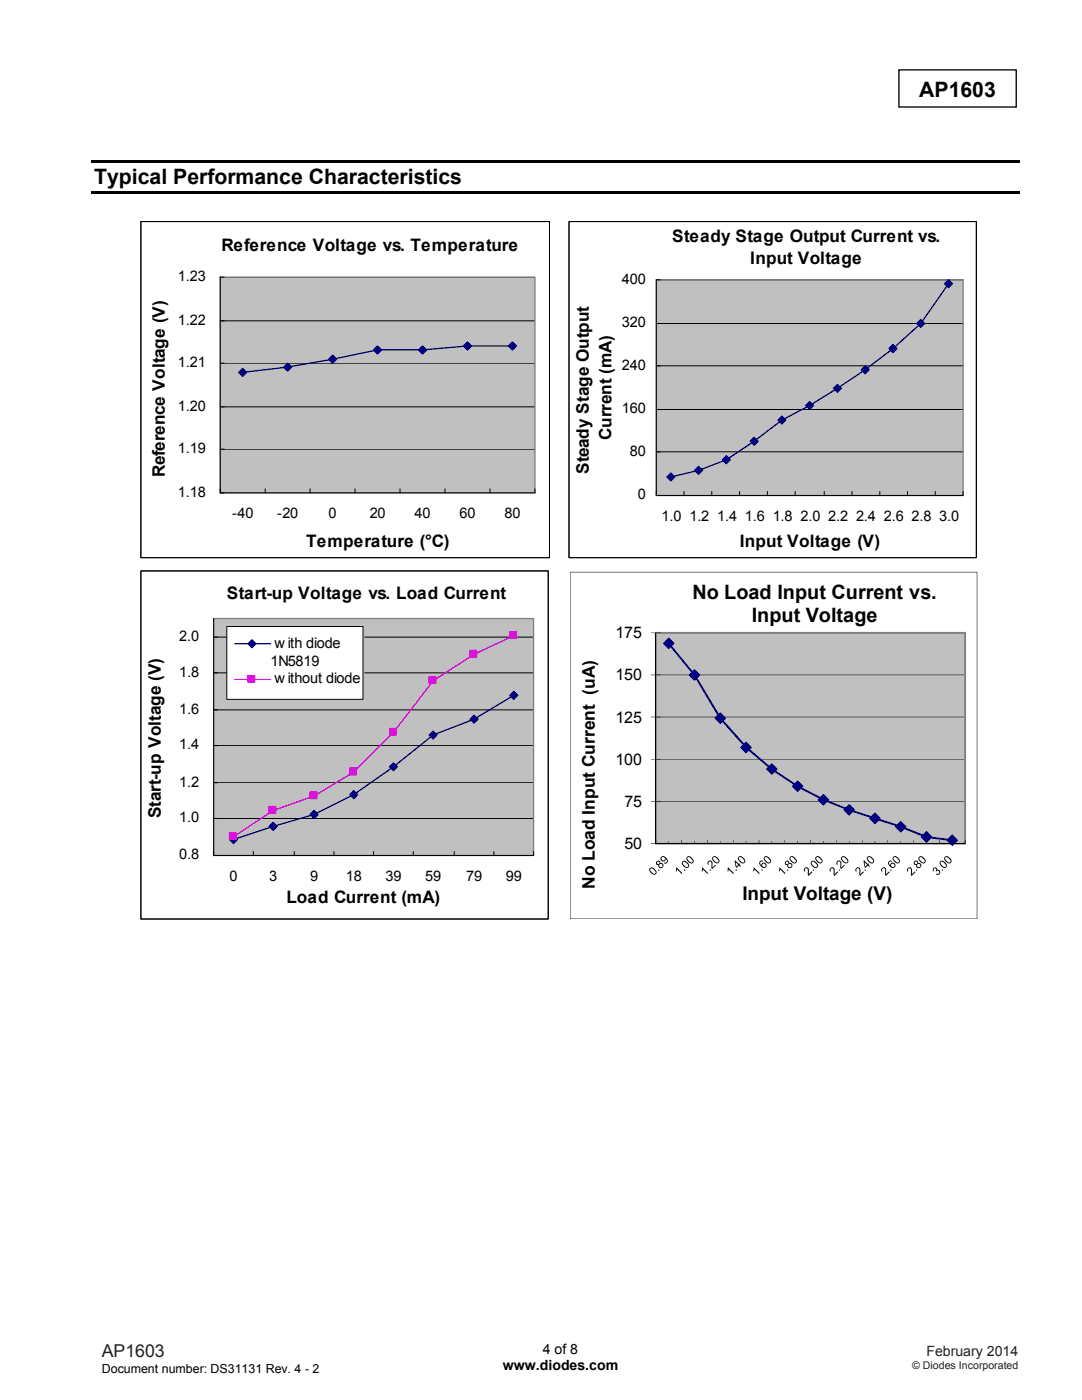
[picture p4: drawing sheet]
<svg xmlns="http://www.w3.org/2000/svg" width="216mm" height="279mm" viewBox="0 0 216 279" stroke-linecap="round" stroke-linejoin="round" font-family="sans-serif">
<path d="M179.4 13.9h23.4v7.5h-23.4z" fill="none" stroke="#000" stroke-width=".26"/>
<path d="M18.3 32h185.2v.5h-185.2zM18.3 38.1h185.2v.5h-185.2z" fill="#000"/>
<path d="M28.1 44.2h81.5v67.1h-81.5z" fill-rule="evenodd" fill="#fff" stroke="#000" stroke-width=".2"/>
<path d="M43.9 55.3h62.8v43.1h-62.8z" fill="#c0c0c0"/>
<g fill="none" stroke="#000" stroke-width=".2">
<path d="M28.1 44.2h81.5v67.1h-81.5zM106.7 55.3h-62.8v43.1h.8M106.7 72.5h-62.8M106.7 64h-62.8M43.9 97.6v.8h62.8v-.8M52.9 97.6v.8M61.9 97.6v.8M70.8 97.6v.8M79.8 97.6v.8M88.8 97.6v.8M97.8 97.6v.8M106.7 89.6h-62.8"/>
<path d="M106.7 81.2h-62.8"/>
</g>
<path d="M43.9 55.3h62.8v43.1h-62.8z" fill="none" stroke="#808080" stroke-width=".26"/>
<path d="M102.3 69h-9l-9 .8h-9l-8.9 1.9-9 1.6-9 1" fill="none" stroke="#000080" stroke-width=".26"/>
<g fill="#000080" stroke="#000080" stroke-width=".26">
<path d="M47.6 74.3l.8-.8 .8 .8-.8 .8z" fill-rule="evenodd"/>
<path d="M56.6 73.3l.8-.8 .8 .8-.8 .8z" fill-rule="evenodd"/>
<path d="M66.4 70.9l.8 .8-.8 .8-.8-.8z" fill-rule="evenodd"/>
<path d="M75.3 69l.8 .8-.8 .8-.8-.8z" fill-rule="evenodd"/>
<path d="M84.3 69l.8 .8-.8 .8-.8-.8z" fill-rule="evenodd"/>
<path d="M93.3 68.2l.8 .8-.8 .8-.8-.8z" fill-rule="evenodd"/>
<path d="M102.3 68.2l.7 .8-.7 .8-.8-.8z" fill-rule="evenodd"/>
</g>
<path d="M113.5 44.2h81.3v67.1h-81.3z" fill-rule="evenodd" fill="#fff" stroke="#000" stroke-width=".2"/>
<path d="M131 55.8h61.2v43.1h-61.2z" fill="#c0c0c0"/>
<g fill="none" stroke="#000" stroke-width=".2">
<path d="M113.5 44.2h81.3v67.1h-81.3zM192.2 55.8h-61.2v43.1h.7M192.2 73h-61.2M192.2 64.6h-61.2M131 98.1v.8h61.2v-.8M136.5 98.1v.8M142 98.1v.8M147.6 98.1v.8M153.1 98.1v.8M158.7 98.1v.8M164.5 98.1v.8M170 98.1v.8"/>
<path d="M175.6 98.1v.8M181.1 98.1v.8M186.6 98.1v.8M192.2 90.2h-61.2M192.2 81.7h-61.2"/>
</g>
<path d="M131 55.8h61.2v43.1h-61.2z" fill="none" stroke="#808080" stroke-width=".26"/>
<path d="M189.3 56.6l-5.6 8a113.1 113.1 0 0 1-27.7 19.2l-5.5 4.3-5.6 3.7-5.5 2.1-5.5 1.3" fill="none" stroke="#000080" stroke-width=".26"/>
<g fill="#000080" stroke="#000080" stroke-width=".26">
<path d="M133.1 95.2l.8-.8 .7 .8-.7 .8z" fill-rule="evenodd"/>
<path d="M139.4 93.1l.8 .8-.8 .8-.8-.8z" fill-rule="evenodd"/>
<path d="M144.9 91l.8 .8-.8 .7-.8-.7z" fill-rule="evenodd"/>
<path d="M150.5 87.3l.8 .8-.8 .8-.8-.8z" fill-rule="evenodd"/>
<path d="M156 83l.8 .8-.8 .8-.8-.8z" fill-rule="evenodd"/>
<path d="M160.8 80.9l.8-.8 .7 .8-.7 .8z" fill-rule="evenodd"/>
<path d="M166.3 77.5l.8-.8 .8 .8-.8 .8z" fill-rule="evenodd"/>
<path d="M172.6 73l.8 .8-.8 .8-.7-.8z" fill-rule="evenodd"/>
<path d="M178.2 68.8l.8 .8-.8 .8-.8-.8z" fill-rule="evenodd"/>
<path d="M183.7 63.8l.8 .8-.8 .7-.8-.7z" fill-rule="evenodd"/>
<path d="M188.5 56.6l.8-.8 .8 .8-.8 .8z" fill-rule="evenodd"/>
</g>
<path d="M28.1 113.9h81.3v69.5h-81.3z" fill-rule="evenodd" fill="#fff" stroke="#000" stroke-width=".2"/>
<path d="M42.6 123.4h63.9v47.3h-63.9z" fill="#c0c0c0"/>
<g fill="none" stroke="#000" stroke-width=".2">
<path d="M42.6 123.4v47.3h.8M42.6 134.3h63.9M42.6 127.1h63.9M106.5 156.2h-63.9M106.5 148.8h-63.9M106.5 141.7h-63.9M42.6 169.9v.8h63.9v-.8M50.5 169.9v.8M58.7 169.9v.8M66.6 169.9v.8M74.5 169.9v.8M82.5 169.9v.8"/>
<path d="M90.6 169.9v.8M98.6 169.9v.8M106.5 163.3h-63.9"/>
</g>
<path d="M42.6 123.4h63.9v47.3h-63.9z" fill="none" stroke="#808080" stroke-width=".26"/>
<path d="M102.5 138.8l-7.9 4.7-8.2 3.2-7.9 6.3-7.9 5.6-7.9 3.9-8.2 2.4-7.9 2.7" fill="none" stroke="#000080" stroke-width=".26"/>
<path d="M102.5 126.9l-7.9 3.7-8.2 5.3-7.9 10.3-7.9 7.9-7.9 4.8-8.2 2.9-7.9 5.2" fill="none" stroke="#f0f" stroke-width=".26"/>
<g fill="#000080" stroke="#000080" stroke-width=".26">
<path d="M45.8 167.6l.8-.8 .8 .8-.8 .8z" fill-rule="evenodd"/>
<path d="M54.5 164.1l.8 .8-.8 .8-.8-.8z" fill-rule="evenodd"/>
<path d="M62.7 161.8l.8 .7-.8 .8-.8-.8z" fill-rule="evenodd"/>
<path d="M70.6 157.8l.8 .8-.8 .8-.8-.8z" fill-rule="evenodd"/>
<path d="M78.5 152.3l.8 .7-.8 .8-.8-.8z" fill-rule="evenodd"/>
<path d="M86.4 145.9l.8 .8-.8 .8-.8-.8z" fill-rule="evenodd"/>
<path d="M94.6 142.7l.8 .8-.8 .8-.8-.8z" fill-rule="evenodd"/>
<path d="M102.5 138l.8 .8-.8 .8-.8-.8z" fill-rule="evenodd"/>
</g>
<g fill="#f0f" stroke="#f0f" stroke-width=".26">
<path d="M45.8 166.2h1.3v1.4h-1.3z" fill-rule="evenodd"/>
<path d="M53.7 161h1.3v1.3h-1.3z" fill-rule="evenodd"/>
<path d="M61.9 158.1h1.3v1.3h-1.3z" fill-rule="evenodd"/>
<path d="M69.8 153.3h1.3v1.3h-1.3z" fill-rule="evenodd"/>
<path d="M77.7 145.4h1.3v1.3h-1.3z" fill-rule="evenodd"/>
<path d="M85.6 135.1h1.4v1.3h-1.4z" fill-rule="evenodd"/>
<path d="M93.8 129.8h1.3v1.3h-1.3z" fill-rule="evenodd"/>
<path d="M101.7 126.1h1.3v1.3h-1.3z" fill-rule="evenodd"/>
</g>
<path d="M45.3 125h27.1v14.6h-27.1z" fill-rule="evenodd" fill="#fff" stroke="#000" stroke-width=".2"/>
<path d="M46.8 128.5h7.2" fill="none" stroke="#000080" stroke-width=".26"/>
<path d="M50.3 127.7l.8 .8-.8 .8-.8-.8z" fill-rule="evenodd" fill="#000080" stroke="#000080" stroke-width=".26"/>
<path d="M46.8 135.6h7.2" fill="none" stroke="#f0f" stroke-width=".26"/>
<path d="M49.5 134.8h1.3v1.3h-1.3z" fill-rule="evenodd" fill="#f0f" stroke="#f0f" stroke-width=".26"/>
<path d="M28.1 113.9h81.3v69.5h-81.3z" fill="none" stroke="#000" stroke-width=".2"/>
<path d="M113.8 114.2h81.2v69.2h-81.2z" fill="#fff"/>
<path d="M130.9 126.3h61.7v42.1h-61.7z" fill="#c0c0c0"/>
<path d="M130.9 159.9h61.7v.1h-61.7zM130.9 151.5l61.7 .1zM130.9 143h61.7v.2h-61.7zM130.9 134.6h61.7v.1h-61.7zM130.9 126.3h61.7z" fill="#000"/>
<path d="M130.7 126.2h62v42.3h-62zM130.9 126.5l.2-.2v42.1l-.2-.2h61.7l-.2 .2v-42.1l.2 .2z" fill="#808080"/>
<path d="M130.9 126.3v42.1h61.7" fill="none" stroke="#000" stroke-width=".2"/>
<g fill="#000">
<path d="M129.9 168.3h1.9v.1h-1.9zM129.9 159.9h1.9v.1h-1.9zM129.9 151.5l1.9 .1zM129.9 143h1.9v.2h-1.9zM129.9 134.6h1.9v.1h-1.9zM129.9 126.3h1.9z"/>
<path d="M133.4 167.9l.1 .5zM138.5 167.9h.1v.5h-.1zM143.7 167.9l.1 .5zM148.8 167.9h.1v.5h-.1zM153.9 167.9l.1 .5zM159.1 167.9h.1v.5h-.1zM164.3 167.9h.1v.5h-.1zM169.4 167.9l.1 .5zM174.5 167.9h.1v.5h-.1zM179.7 167.9l.1 .5zM184.8 167.9h.1v.5h-.1zM190 167.9l.1 .5zM192.5 167.9l.1 .5zM130.8 167.7h.1v.7h-.1zM135.9 167.7h.1v.7h-.1zM141.1 167.7h.1v.7h-.1zM146.3 167.7v.7zM151.4 167.7h.1v.7h-.1zM156.5 167.7l.1 .7zM161.7 167.7h.1v.7h-.1zM166.8 167.7l.1 .7zM172 167.7l.1 .7zM177.1 167.7l.1 .7zM182.3 167.7l.1 .7zM187.4 167.7h.1v.7h-.1zM192.5 167.7l.1 .7z"/>
</g>
<g fill="#000080">
<path d="M133.3 128.2l.3 .1 5.1 6.3 5.2 8.6a54.2 54.2 0 0 0 25.6 18.3l10.3 3.3 5.1 2.1 5.2 .6 .1 .2-.2 .2-5.2-.7-5.1-2-5.2-1.7a59.7 59.7 0 0 1-25.8-14.2l-5.1-5.8-5.2-8.7-5.1-6.3z"/>
<path d="M132.4 128.4l1-1 1 1-1 1z"/>
<path d="M138.6 133.7l1 1-1 1-1-1z"/>
<path d="M142.7 143.3l1-1 1 1-1 1z"/>
<path d="M148.9 148.2l1 1-1 1-1-1z"/>
<path d="M153 153.5l1-1 1 1-1 1z"/>
<path d="M158.2 156.9l1-1 1 1-1 1z"/>
<path d="M164.3 158.6l1 1-1 1-1-1z"/>
<path d="M168.4 161.6l1-1 1.1 1-1.1 1z"/>
<path d="M173.6 163.3l1-1 1 1-1 1z"/>
<path d="M178.7 165l1-1 1 1-1 1z"/>
<path d="M183.9 167l1-1 1 1-1 1z"/>
<path d="M189 167.7l1-1 1 1-1 1z"/>
<path d="M133.3 127.3h.2l1.1 1.1-1.2 1.1-1.1-1.1zM132.5 128.3l1 1h-.2l1-1v.2l-1-1h.2l-1 1z"/>
<path d="M137.5 134.6l1.1-1 1.1 1.1-1.1 1.2-1.1-1.1zM137.7 134.6l1 1h-.2l1-1v.2l-1-1h.2l-1 1z"/>
<path d="M142.6 143.2l1.1-1 1.2 1.1-1.2 1.2-1.1-1.1zM142.8 143.2l1 1h-.2l1-1v.2l-1-1h.2l-1 1z"/>
<path d="M148.8 148.1h.2l1 1.1-1.1 1.1-1.2-1.1zM148 149.1l1 1h-.2l1-1v.2l-1-1h.2l-1 1z"/>
<path d="M152.9 153.4l1.1-1.1 1.2 1.2-1.2 1.1-1.1-1zM153.1 153.4l1 1h-.2l1-1v.2l-1-1h.2l-1 1z"/>
<path d="M159 155.8h.3l1 1.1-1.1 1.2-1.2-1.2zM159 156h.3l-1 1v-.2l1 1h-.3l1.1-1v.2z"/>
<path d="M164.2 158.5h.2l1 1.1-1.1 1.2-1.2-1.2zM164.2 158.7h.2l-1 1v-.2l1 1h-.2l1-1v.2z"/>
<path d="M168.3 161.5l1.1-1 1.2 1.1-1.2 1.2-1.1-1.1zM169.3 160.7h.2l-.9 1v-.2l.9 1h-.2l1-1v.2z"/>
<path d="M174.5 162.2h.2l1 1.1-1.1 1.2-1.2-1.2zM174.5 162.4h.2l-1 1v-.2l1 1h-.2l1-1v.2z"/>
<path d="M178.6 164.9l1.1-1.1 1.2 1.2-1.2 1.1-1.1-1zM179.6 164.1h.2l-1 1v-.2l1 1h-.2l1-1v.2z"/>
<path d="M184.8 165.9h.2l1 1.1-1.1 1.2-1.2-1.2zM184 166.9l1 1h-.2l1-1v.2l-1-1h.2l-1 1z"/>
<path d="M188.9 167.6l1.1-1.1 1.2 1.2-1.2 1.1-1.1-1zM189.1 167.6l1 1h-.2l1-1v.2l-1-1h.2l-1 1z"/>
</g>
<g fill="#000">
<path d="M113.8 114.1h81.2v69.2l-81.2 .1zM113.8 114.2v69.1h81.2v-69.1z"/>
<path d="M129.7 173.2a.92 .92 0 0 1 1 .3 .92 .92 0 0 1 .2 .9 .97 .97 0 0 1-1.4-.9zM129.8 173.4a.85 .85 0 0 0 .9 .9 .83 .83 0 0 0-.9-.9zM131.3 173.7l.2-.2 .1 .2-.1 .1zM131 171.9a.39 .39 0 0 1 .6-.1 .39 .39 0 0 1 .1 .5 .49 .49 0 0 1 .7 .4 .49 .49 0 0 1-.5 .5 .49 .49 0 0 1-.5-.6 .4 .4 0 0 1-.5-.2 .4 .4 0 0 1 .1-.5zM131.1 172.2a.26 .26 0 0 0 .5 0 .26 .26 0 0 0-.5 0zM131.5 172.7a.35 .35 0 0 0 .7 0 .35 .35 0 0 0-.7 0zM131.9 171a.89 .89 0 0 1 1 .2 .89 .89 0 0 1 .2 1l-.5 .1h-.1l.1-.2a.39 .39 0 0 0 .5-.3 .39 .39 0 0 0-.3-.4 .53 .53 0 0 1-.7 .5 .53 .53 0 0 1-.2-.9zM132 171.4a.35 .35 0 0 0 .7 0 .35 .35 0 0 0-.7 0z"/>
<path d="M134.9 173.2l.1-.1 1.2 1.2-.2 .1-.9-.9-.1 .4-.1-.1zM136.4 173.7l.2-.2 .2 .2-.2 .1zM136.2 171.9a.91 .91 0 0 1 1 .2 .91 .91 0 0 1 .2 1 .92 .92 0 0 1-1-.2 .92 .92 0 0 1-.2-1zM136.3 172a.85 .85 0 0 0 .9 1 .85 .85 0 0 0-.9-1zM137.1 171a.9 .9 0 0 1 1 .2 .9 .9 0 0 1 .2 1 .92 .92 0 0 1-1-.2 .92 .92 0 0 1-.2-1zM137.2 171.1a.85 .85 0 0 0 1 1 .85 .85 0 0 0-1-1z"/>
<path d="M140 173.2l.1-.1 1.2 1.2-.1 .1-.9-.9-.2 .4-.1-.1zM141.6 173.7l.2-.2 .1 .2-.1 .1zM141.3 171.9a.58 .58 0 0 1 .8 0 .58 .58 0 0 1 .1 .8v.4l.5-.5 .2 .1-.8 .8-.2-.6a.64 .64 0 0 0-.3-1l-.2 .2 .1 .4-.2 .1-.1-.3zM142.2 171a.9 .9 0 0 1 1 .2 .9 .9 0 0 1 .2 1 .92 .92 0 0 1-1-.2 .92 .92 0 0 1-.2-1zM142.3 171.1a.85 .85 0 0 0 1 1 .85 .85 0 0 0-1-1z"/>
<path d="M145.2 173.2l.1-.1 1.2 1.2-.2 .1-.9-.9-.1 .4-.2-.1zM146.7 173.7l.2-.2 .2 .2-.2 .1zM146.6 171.8l.1-.1 .7 .7 .2-.1 .1 .1-.1 .2 .2 .2-.1 .2-.3-.3-.5 .5zM146.8 172.1l.1 .9 .4-.4zM147.4 171a.9 .9 0 0 1 1 .2 .9 .9 0 0 1 .2 1 .92 .92 0 0 1-1-.2 .92 .92 0 0 1-.2-1zM147.5 171.1a.83 .83 0 0 0 .9 1 .85 .85 0 0 0-.9-1z"/>
<path d="M150.3 173.2l.1-.1 1.2 1.2-.2 .1-.9-.9-.1 .4-.1-.1zM152 173.5l.2 .2-.2 .1-.1-.1zM151.6 171.9l.5-.1h.2l-.2 .2a.33 .33 0 0 0-.4 .1 .33 .33 0 0 0 .1 .5l.1 .1a.53 .53 0 0 1 .7-.4 .53 .53 0 0 1 .3 .8 .53 .53 0 0 1-.9 0l-.5-.6v-.4zM152.1 172.7a.35 .35 0 0 0 .7 0 .35 .35 0 0 0-.7 0zM152.5 171a.9 .9 0 0 1 1 .2 .9 .9 0 0 1 .2 1 .92 .92 0 0 1-1-.2 .92 .92 0 0 1-.2-1zM152.7 171.1a.83 .83 0 0 0 .9 1 .85 .85 0 0 0-.9-1z"/>
<path d="M155.5 173.2l.1-.1 1.1 1.2-.1 .1-.9-.9-.1 .4-.2-.1zM157.2 173.5l.2 .2-.2 .1-.2-.1zM156.8 171.9a.39 .39 0 0 1 .5-.1 .39 .39 0 0 1 .2 .5 .49 .49 0 0 1 .6 .4 .49 .49 0 0 1-.5 .5 .49 .49 0 0 1-.5-.6 .4 .4 0 0 1-.5-.2 .4 .4 0 0 1 .2-.5zM156.8 172.2a.26 .26 0 0 0 .5 0 .26 .26 0 0 0-.5 0zM157.3 172.7a.34 .34 0 0 0 .6 0 .34 .34 0 0 0-.6 0zM157.7 171a.9 .9 0 0 1 1 .2 .9 .9 0 0 1 .2 1 .92 .92 0 0 1-1-.2 .92 .92 0 0 1-.2-1zM157.8 171.1a.83 .83 0 0 0 .9 1 .88 .88 0 0 0-.9-1z"/>
<path d="M160.6 173.2a.58 .58 0 0 1 .7 .1 .58 .58 0 0 1 .1 .7v.5l.5-.6 .2 .2-.8 .7-.1-.3a.98 .98 0 0 0-.3-1.2l-.3 .2 .1 .3-.2 .2a.47 .47 0 0 1 .1-.8zM162.3 173.5l.2 .2-.2 .1-.1-.1zM161.9 171.9a.91 .91 0 0 1 1 .2 .91 .91 0 0 1 .2 1 .92 .92 0 0 1-1-.2 .92 .92 0 0 1-.2-1zM162 172a.83 .83 0 0 0 1 1 .85 .85 0 0 0-1-1zM162.8 171a.9 .9 0 0 1 1 .2 .9 .9 0 0 1 .2 1 .92 .92 0 0 1-1-.2 .92 .92 0 0 1-.2-1zM162.9 171.1a.83 .83 0 0 0 1 1 .88 .88 0 0 0-1-1z"/>
<path d="M165.7 173.2a.58 .58 0 0 1 .8 .1 .58 .58 0 0 1 0 .7v.5l.6-.6 .1 .2-.7 .7-.2-.3a.98 .98 0 0 0-.3-1.2l-.3 .2 .1 .3-.1 .2a.47 .47 0 0 1 0-.8zM167.5 173.5l.1 .2-.1 .1-.2-.1zM167 171.9a.58 .58 0 0 1 .8 0 .58 .58 0 0 1 .1 .8v.4l.5-.5 .2 .1-.8 .8-.1-.6a.63 .63 0 0 0-.4-1l-.2 .4 .1 .2-.2 .1-.1-.3zM168 171a.9 .9 0 0 1 1 .2 .9 .9 0 0 1 .1 1 .92 .92 0 0 1-.9-.2 .92 .92 0 0 1-.2-1zM168.1 171.1a.83 .83 0 0 0 .9 1 .88 .88 0 0 0-.9-1z"/>
<path d="M170.9 173.2a.58 .58 0 0 1 .7 .1 .58 .58 0 0 1 .1 .7v.5l.5-.6 .2 .2-.8 .7-.1-.3a.98 .98 0 0 0-.3-1.2l-.3 .2 .1 .3-.2 .2a.47 .47 0 0 1 .1-.8zM172.6 173.5l.2 .2-.2 .1-.1-.1zM172.3 171.8l.1-.1 .8 .7 .1-.1 .2 .1-.2 .2 .3 .2-.2 .2-.2-.3-.5 .5zM172.5 172.1l.2 .9 .3-.4zM173.1 171a.9 .9 0 0 1 1 .2 .9 .9 0 0 1 .2 1 .92 .92 0 0 1-1-.2 .92 .92 0 0 1-.2-1zM173.2 171.1a.83 .83 0 0 0 1 1 .88 .88 0 0 0-1-1z"/>
<path d="M176 173.2a.58 .58 0 0 1 .7 .1 .58 .58 0 0 1 .1 .7v.5l.6-.6 .1 .2-.7 .7-.2-.3a.98 .98 0 0 0-.3-1.2l-.3 .2 .1 .3-.1 .2a.47 .47 0 0 1 0-.8zM177.8 173.5l.1 .2-.1 .1-.2-.1zM177.4 171.9l.4-.1h.2l-.1 .2a.33 .33 0 0 0-.5 .1 .33 .33 0 0 0 .1 .5l.2 .1a.53 .53 0 0 1 .7-.4 .53 .53 0 0 1 .2 .8 .53 .53 0 0 1-.8 0l-.5-.6-.1-.4zM177.8 172.7a.35 .35 0 0 0 .7 0 .35 .35 0 0 0-.7 0zM178.2 171a.9 .9 0 0 1 1 .2 .9 .9 0 0 1 .2 1 .92 .92 0 0 1-.9-.2 .92 .92 0 0 1-.3-1zM178.4 171.1a.83 .83 0 0 0 .9 1 .88 .88 0 0 0-.9-1z"/>
<path d="M181.1 173.2a.58 .58 0 0 1 .8 .1 .58 .58 0 0 1 .1 .7v.5l.5-.6 .2 .2-.8 .7-.1-.3a.96 .96 0 0 0-.3-1.2l-.3 .2 .1 .3-.2 .2a.47 .47 0 0 1 0-.8zM182.9 173.5l.2 .2-.2 .1-.1-.1zM182.5 171.9a.39 .39 0 0 1 .5-.1 .39 .39 0 0 1 .2 .5 .49 .49 0 0 1 .6 .4 .49 .49 0 0 1-.5 .5 .49 .49 0 0 1-.4-.6 .4 .4 0 0 1-.5-.2 .4 .4 0 0 1 .1-.5zM182.5 172.2a.27 .27 0 0 0 .5 0 .27 .27 0 0 0-.5 0zM183 172.7a.35 .35 0 0 0 .7 0 .35 .35 0 0 0-.7 0zM183.4 171a.9 .9 0 0 1 1 .2 .9 .9 0 0 1 .2 1 .92 .92 0 0 1-1-.2 .92 .92 0 0 1-.2-1zM183.5 171.1a.83 .83 0 0 0 1 1 .88 .88 0 0 0-1-1z"/>
<path d="M186.3 173.3a.41 .41 0 0 1 .5-.2 .41 .41 0 0 1 .2 .5 .51 .51 0 0 1 .6 .7 .51 .51 0 0 1-.8 .2l.1-.2a.33 .33 0 0 0 .5 0 .33 .33 0 0 0-.1-.5 .33 .33 0 0 0-.5 .2l-.1-.2a.29 .29 0 0 0 .1-.4 .29 .29 0 0 0-.5 0 .29 .29 0 0 0 .1 .4l-.2 .1-.1-.2zM188 173.5l.2 .2-.2 .1-.1-.1zM187.6 171.9a.91 .91 0 0 1 1 .2 .91 .91 0 0 1 .2 1 .92 .92 0 0 1-1-.2 .92 .92 0 0 1-.2-1zM187.7 172a.83 .83 0 0 0 1 1 .88 .88 0 0 0-1-1zM188.5 171a.9 .9 0 0 1 1 .2 .9 .9 0 0 1 .2 1 .92 .92 0 0 1-1-.2 .92 .92 0 0 1-.2-1zM188.7 171.1a.83 .83 0 0 0 .9 1 .88 .88 0 0 0-.9-1z"/>
</g>
<g font-size="4.2">
<text x="183.4" y="19.3">AP1603</text>
<text x="18.8" y="36.8">Typical Performance Characteristics</text>
</g>
<g font-size="4">
<text x="138.2" y="119.6">No Load Input Current vs.</text>
<text x="150" y="124.1">Input Voltage</text>
</g>
<text font-size="3.8" x="148.1" y="179.6">Input Voltage (V)</text>
<text font-size="3.5" x="118.7" y="177.4" transform="rotate(-90 118.7 177.4)">No Load Input Current (uA)</text>
<text font-size="3.5" fill="#231f20" x="20.3" y="270.9">AP1603</text>
<g font-size="3.4">
<text x="44.2" y="50.1">Reference Voltage vs. Temperature</text>
<text x="134.1" y="48.2">Steady Stage Output Current vs.</text>
<text x="149.7" y="52.7">Input Voltage</text>
<text x="122" y="87.8" transform="rotate(-90 122 87.8)">Current (mA)</text>
<text x="32.9" y="95.2" transform="rotate(-90 32.9 95.2)">Reference Voltage (V)</text>
<text x="117.5" y="94.7" transform="rotate(-90 117.5 94.7)">Steady Stage Output</text>
<text x="61.1" y="109.2">Temperature (°C)</text>
<text x="147.6" y="109.2">Input Voltage (V)</text>
<text x="45.3" y="119.5">Start-up Voltage vs. Load Current</text>
<text x="32.1" y="163.3" transform="rotate(-90 32.1 163.3)">Start-up Voltage (V)</text>
<text x="57.1" y="180.3">Load Current (mA)</text>
</g>
<g font-size="3.2">
<text x="122.8" y="127.4">175</text>
<text x="122.8" y="135.8">150</text>
<text x="122.8" y="144.2">125</text>
<text x="122.8" y="152.6">100</text>
<text x="124.6" y="161">75</text>
<text x="124.6" y="169.5">50</text>
</g>
<g font-size="2.9">
<text x="35.5" y="56.1">1.23</text>
<text x="124.1" y="56.6">400</text>
<text x="35.5" y="64.8">1.22</text>
<text x="124.1" y="65.3">320</text>
<text x="35.5" y="73.2">1.21</text>
<text x="124.1" y="73.8">240</text>
<text x="35.5" y="82">1.20</text>
<text x="124.1" y="82.5">160</text>
<text x="35.5" y="90.4">1.19</text>
<text x="125.7" y="90.9">80</text>
<text x="35.5" y="99.1">1.18</text>
<text x="127.3" y="99.7">0</text>
<text x="46.3" y="103.4">-40</text>
<text x="55.3" y="103.4">-20</text>
<text x="65.6" y="103.4">0</text>
<text x="73.8" y="103.4">20</text>
<text x="82.7" y="103.4">40</text>
<text x="91.7" y="103.4">60</text>
<text x="100.7" y="103.4">80</text>
<text x="132" y="103.9">1.0 1.2 1.4 1.6 1.8 2.0 2.2 2.4 2.6 2.8 3.0</text>
<text x="35.8" y="127.9">2.0</text>
<text x="54.8" y="129.2">w ith diode</text>
<text x="35.8" y="135">1.8</text>
<text x="54" y="132.9">1N5819</text>
<text x="54.8" y="136.4">w ithout diode</text>
<text x="35.8" y="142.4">1.6</text>
<text x="35.8" y="149.6">1.4</text>
<text x="35.8" y="157">1.2</text>
<text x="35.8" y="164.1">1.0</text>
<text x="35.8" y="171.5">0.8</text>
<text x="45.8" y="175.7">0</text>
<text x="53.7" y="175.7">3</text>
<text x="61.9" y="175.7">9</text>
<text x="69" y="175.7">18</text>
<text x="76.9" y="175.7">39</text>
<text x="84.9" y="175.7">59</text>
<text x="93" y="175.7">79</text>
<text x="100.9" y="175.7">99</text>
</g>
<g font-size="2.8">
<text x="100.3" y="273.5">www.diodes.com</text>
<text x="108.3" y="270.2">4 of 8</text>
</g>
<text font-size="2.8" fill="#231f20" x="184.8" y="270.6">February 2014</text>
<text font-size="2.5" x="20.3" y="274">Document number: DS31131 Rev. 4 - 2</text>
<text font-size="2.1" fill="#231f20" x="182" y="273.2">© Diodes Incorporated</text>
</svg>
